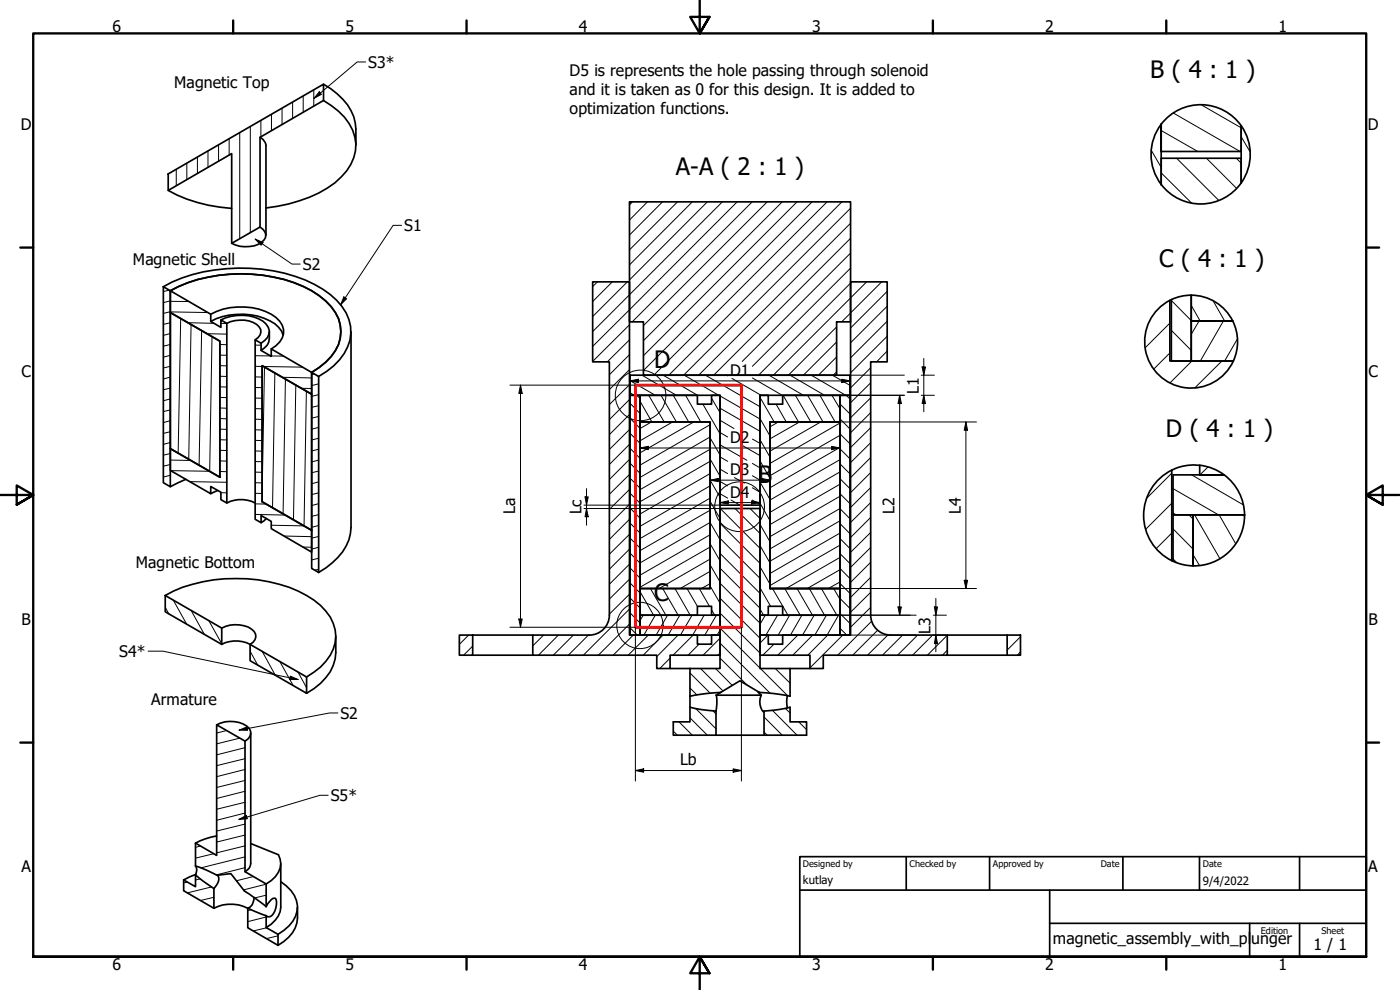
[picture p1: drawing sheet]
<svg xmlns="http://www.w3.org/2000/svg" width="420mm" height="297mm" viewBox="0 0 420 297" stroke-linecap="round" stroke-linejoin="round" font-family="sans-serif">
<!-- layer: Hatch (ISO) -->
<g fill="none" stroke="#000" stroke-width=".3">
<path d="M71.9 39.8v31.8M75.1 38v31.8M78.3 36.1v4.9M81.5 34.3v4.9M84.6 32.5v4.9M87.8 30.7v4.8M91 28.8v4.9M94.2 27v4.9M348.4 37.4l.1 .1M348.5 39.2l11 6.3M352.1 33.9l20.1 11.6M360.7 31.5l11.8 6.8"/>
<path d="M52.9 50.8v4.9M56.1 48.9v4.9M59.2 47.1v5M62.4 45.3v4.9M65.6 43.5v4.9M68.8 41.6v4.9M345.5 45.1l3 5.1M348.5 51.9l9.1 9M353.1 47.5l12.7 12.6M362.1 47.5l9 9M371 47.5l1.5 1.4M372.5 53.7l.4 .6"/>
<path d="M372.5 41l2.6 4.5M189.8 60.6l-.9 .9M194.3 60.6l-5.4 5.4M198.8 60.6l-9.9 9.9M203.3 60.6l-14.4 14.4M207.8 60.6l-18.9 18.9M212.3 60.6l-23.4 23.4M216.8 60.6l-38.9 38.9M221.2 60.6l-43.3 43.3M225.7 60.6l-36 36M230.3 60.6l-37.2 37.1M234.8 60.6l-41.7 41.6"/>
<path d="M239.2 60.6l-46.1 46.1M243.7 60.6l-50.6 50.6M248.2 60.6l-52 52M252.7 60.6l-52 52M255.3 71.5l-41.1 41.1M255.3 67l-45.6 45.6M255.3 62.5l-50.1 50.1M255.3 75.9l-32.5 32.5M50.8 87l-1.8 .5M51.1 96.8l-2.1 .5M51.1 93.5l-2.1 .5M51.1 90.3l-2.1 .5"/>
<path d="M51.1 93.6l11.3 .2M51.1 90.4l5.7 .1M54.2 95.6l-.7 40.4M56.5 96.8l7.7 .2M57.3 97.4l-.7 40.4M60.5 99.2l-.7 40.4M66.3 97l1.8 .1M179.3 84.6l-1.4 1.4M183.8 84.6l-5.9 5.9M188.3 84.6l-10.4 10.4M188.9 97.5l-11 10.9M251.1 98.1l-14.5 14.5"/>
<path d="M255.3 80.4l-29.5 29.5M255.7 84.6l-28.1 28M260.1 84.6l-28 28M264.6 84.6l-12 12M266.3 96.4l-11 11M266.3 91.9l-11 11M266.3 87.4l-11 11M351.1 97l-7.4 7.3M351.5 99.1l6 6M351.5 90.2l6 6M357.5 91.6l2.7 4.7M359.9 96.3l-2.4 4"/>
<path d="M364 90.2l3.5 6.1M367.2 96.3l-7 12M51.1 119.7l-2.1 .6M51.1 116.4l-2.1 .6M51.1 113.1l-2.1 .6M51.1 109.9l-2.1 .5M51.1 106.6l-2.1 .6M51.1 103.4l-2.1 .5M51.1 100.1l-2.1 .5M62.1 100.1l6 .2M63.6 101l-.7 40.4-11.7-.2M66 119.2l2.1 .1"/>
<path d="M66 116.1h2.1M66 112.9l2.1 .1M66 109.7l2.1 .1M66 106.5l2.1 .1M66 103.4h2.1M76.6 119.4l2.1 .1M76.6 116.3h2.1M76.6 113.1h2.1M76.6 109.9l2.1 .1M76.6 106.7l4.6 .1M76.6 103.6h1.8M79.1 110l11.7 .2"/>
<path d="M79.4 110.1l-.7 38-2.1-.1M81.4 106.8l3.7 .1M82.5 111.9l-.7 40.4M84.8 113.2l8.7 .2M85.7 113.7l-.7 40.4M88.8 115.6l-.7 40.3M90.5 116.5l3 .1M91.9 117.3l-.7 40.5-9.8-.2M94.4 112.2l-.9 .2M95.6 118.4l-2.1 .5M95.6 115.2l-2.1 .5M188.9 119.9l-6 6"/>
<path d="M188.9 115.4l-6 6M188.9 110.9l-6 6M188.9 106.4l-6 6M188.9 102l-6.7 6.6M189.1 117.8l1.2 .8M189.1 114.2l7.6 4.4M191.1 118.6l1 1M192.7 112.6l10.3 6M194.7 118.6l4.6 8M198.4 118.6l4.6 8M199 112.6l10.4 6M202.1 118.6l4.6 8"/>
<path d="M205.4 112.6l10.3 6M205.7 118.6l4.6 8M211.7 112.6l16.4 9.4M213.6 119.5l2.5 4.3M216.1 118.8l12 6.9M218.1 112.6l.3 .2M219.6 113.5l8.8 5.1M225.8 113.4l9 5.2M228.1 119.2l4.2 7.4M230.8 112.6l10.3 6M235 118.6l4.6 8M237.1 112.6l10.4 6"/>
<path d="M238.7 118.6l4.6 8M242.4 118.6l4.6 8M243.5 112.6l10.3 6M246.1 118.6l4.5 8M249.7 118.6l2.4 4.1M249.8 112.6l5.3 3M251.1 111.6l-1 1M251.1 102.6l-10 10M251.1 107.1l-5.5 5.5M253.9 118.6l1.2 1.1M261.3 119.4l-6 5.9M261.3 114.9l-6 5.9"/>
<path d="M261.3 110.3l-6 6.1M266.3 105.3l-3.2 3.3M266.3 100.9l-11 11M351.1 105.9l-4.8 4.8M351.5 108.1l.2 .2M357.7 108.3l-6.5 6.6M366.7 108.3l-8.1 8M371.3 101.7l-3.8 6.6M51.1 139.4l-2.1 .5M51.1 136.1l-2.1 .5M51.1 132.8l-2.1 .5M51.1 129.5l-2.1 .5"/>
<path d="M51.1 126.2l-2.1 .6M51.1 123l-2.1 .5M51.1 138l6.2 .2M51.1 134.9h.5M66 138.3l2.1 .1M66 135.1l2.1 .1M66 131.9l2.1 .1M66 128.8h2.1M66 125.6l2.1 .1M66 122.4l2.1 .1M76.6 138.5h2.1M76.6 135.3l2.1 .1"/>
<path d="M76.6 132.1l2.1 .1M76.6 129h2.1M76.6 125.8h2.1M76.6 122.6l2.1 .1M95.6 138l-2.1 .6M95.6 134.8l-2.1 .5M95.6 131.5l-2.1 .5M95.6 128.3l-2.1 .5M95.6 125l-2.1 .5M95.6 121.7l-2.1 .5M188.9 137.8l-6 6.1M188.9 133.3l-6 6.1"/>
<path d="M188.9 128.9l-6 6M188.9 124.4l-6 6M189.1 139l3 3M189.1 134.5l3 3M189.1 130l3 3M189.1 125.5l3 3M189.1 121l3 3.1M192.1 120.4l3.5 6.2M195.5 126.6l-3.4 2M201.9 126.6l-9.8 5.7M208.2 126.6l-16.1 9.3M210.9 121.3l5.2 8.9"/>
<path d="M213.1 137.7l3 5.2M213.1 131.4l3 5.1M213.1 138.4l-21 12.1M213.1 134.8l-21 12.1M213.1 131.1l-21 12.1M213.1 127.4l-21 12.2M216.1 122.5l12 6.9M216.1 137.1l2.3 1.3M216.1 133.5l8.1 4.6M216.1 129.8l2.3 1.3M216.1 126.1l4.2 2.5M222.8 133.7l5.3 3"/>
<path d="M225.8 139.1l2.3 1.3M225.8 131.7l2.3 1.3M228.1 138.3l3 5.2M228.1 131.9l3 5.2M228.1 125.6l3 5.2M232.9 121.3l3.1 5.3M233.6 126.6l-2.5 1.5M240 126.6l-8.9 5.1M246.3 126.6l-15.2 8.8M252.1 139.2l3 3M252.1 134.7l3 3M252.1 130.2l3 2.9"/>
<path d="M252.1 125.7l3 3M252.1 121.2l3 3M252.1 137.9l-21 12.1M252.1 134.2l-21 12.2M252.1 130.6l-21 12.1M252.1 126.9l-21 12.2M261.3 137.3l-6 6M261.3 132.8l-6 6M261.3 128.3l-6 6M261.3 123.8l-6 6M50.9 145.9h.2M51.1 142.6l-2.1 .5"/>
<path d="M56.9 144.5l11.2 .2M62.6 147.8h.6M66 141.5h2.1M66.3 147.8l1.8 .1M76.6 154.4l9 .1M76.6 151.2h3.3M76.6 144.8l2.1 .1M76.6 141.7h2.1M95.6 157.7l-2.1 .5M95.6 154.4l-2.1 .5M95.6 151.1l-2.1 .6M95.6 147.9l-2.1 .5"/>
<path d="M95.6 144.6l-2.1 .5M95.6 141.3l-2.1 .5M188.9 155.8l-6 6M188.9 151.3l-6 6M188.9 146.9l-6 5.9M188.9 142.4l-6 5.9M189.1 157l3 2.9M189.1 152.4l3 3.1M189.1 148l3 3M189.1 143.5l3 3M213.1 150.4l3 5.2M213.1 144.1l3 5.1"/>
<path d="M213.1 153.1l-21 12.1M213.1 149.5l-21 12.1M213.1 145.8l-21 12.1M213.1 142.1l-21 12.1M216.1 157l12 12M216.1 148.1l2.3 1.4M216.1 144.4l2.3 1.4M216.1 140.8l2.3 1.3M216.2 152.6l11.9 11.9M219.4 150l2.7 1.6M220.4 143.3l3 1.7M220.6 152.6l7.5 7.5"/>
<path d="M225.1 152.6l3 3M225.7 150l2.4 1.4M225.8 146.4l2.3 1.3M225.8 142.7l2.3 1.4M228.1 157.3l3 5.2M228.1 151l3 5.2M228.1 144.6l3 5.2M252.1 157.1l3 3M252.1 148.1l3 3M252.1 143.6l3 3M252.1 159.9l-21 12.2M252.1 156.3l-21 12.1"/>
<path d="M252.1 148.9l-21 12.1M252.1 145.3l-21 12.1M252.1 141.6l-21 12.1M255.1 155.6l-3-3-21 12.1M261.3 159.8l-6 5.9M261.3 155.2l-6 6.1M261.3 150.8l-6 6M261.3 146.3l-6 6M261.3 141.8l-6 6M351.7 159.9l-4.7 4.7M351.7 151l-7.8 7.8M351.7 142l-7.5 7.5"/>
<path d="M352 158.7l6 6M352 153.9l1 .6M352 146.6l13.7 7.9M356.8 154.5l1.2 1.2M357.6 142.5l15.5 8.9M358.5 154.5l7.6 13.1M362.5 140.1l-2.4 2.4M365.9 154.5l4.9 8.6M373.2 154.5l.2 .4M85.3 160.8l8.2 .2M90.9 164.1l2.6 .1M95.6 170.8l-1.1 .3"/>
<path d="M95.6 167.5l-2.1 .5M95.6 164.2l-2.1 .6M95.6 161l-2.1 .5M188.9 178.3l-6 6M188.9 173.8l-6 6M188.9 169.3l-6 6M188.9 164.8l-6 6M188.9 160.3l-6 6M189.1 179.4l3 3M189.1 174.9l3 3M189.1 170.4l3 3.1M189.1 166l3 3"/>
<path d="M189.1 161.5l3 3M192.1 177.5l4.1 7.1M195.2 176.6l4.6 8M198.9 176.6l4.6 8M202.6 176.6l4.5 8M206.2 176.6l3.1 5.3M209.9 176.6l3 5.3M213.1 175.8l3 5.2M213.1 169.5l3 5.1M213.1 163.1l3 5.2M213.1 175.1l-2.6 1.5M213.1 171.4l-8.9 5.2"/>
<path d="M213.1 167.8l-15.3 8.8M213.1 164.1l-21 12.1M213.1 160.5l-21 12.1M216.1 170.5l12 12M216.1 161.9l-3-5.1-21 12.1M216.1 179.5l12 12M216.1 175l12 12M216.1 166l12 12M216.1 161.5l12 12M228.1 176.4l3.2 5.5M228.1 170l3 5.2M228.1 163.7l3 5.2"/>
<path d="M231.8 176.6l4.7 8M235.5 176.6l4.7 8M239.2 176.6l4.6 8M242.9 176.6l4.6 8M246.5 176.6l4.6 8M250.2 176.6l1.9 3.2M252.1 179.6l3 2.9M252.1 175.1l3 2.9M252.1 170.5l3 3.1M252.1 166.1l3 3M252.1 161.6l3 3M252.1 174.6l-3.5 2"/>
<path d="M252.1 170.9l-9.8 5.7M252.1 167.2l-16.2 9.4M252.1 163.6l-21 12.1M261.3 177.7l-6 6M261.3 173.2l-6 6M261.3 168.7l-6 6M261.3 164.3l-6 5.9M352 167.7l1.2 1.1M358 166.4l2 3.3M49.6 182.2l1.1 2M52 180.1l4 7.1M57.3 183.1l4 7.3"/>
<path d="M62.7 186.2l3.8 7M75.1 195.4l2.2 4.2M78.7 195.4l4 7.3M84 198.6l4 7.1M140.7 190.5l-2.8 2.8M141.9 193.9l-2.8 2.7M163.1 190.5l-3.2 3.3M167.6 190.5l-6 6.1M172.1 190.5l-6 6.1M176.6 190.5l-6 6.1M188.9 182.7l-13.8 13.9M188.9 187.2l-9.3 9.4"/>
<path d="M189.1 188.4l2.2 2.1M189.1 183.9l3 3M190.1 190.5l-6.1 6.1M192.1 183.9l.4 .7M193 184.6l-.9 1.6M194.6 190.5l-6.1 6.1M196.7 184.6l-3.5 5.9M199 190.5l-6 6.1M200.3 184.6l-3.4 5.9M201.1 197.5l-3.1 3.1M203.5 190.5l-6.4 6.5M204 184.6l-3.5 5.9"/>
<path d="M207.7 184.6l-3.5 5.9M208 190.5l-6 6.1M209.8 193.3l-3.3 3.3M211.3 184.6l-3.4 5.9M213.6 183l.9 1.6M215 184.6l-3.5 5.9M216.1 195.9l-.6 .7M216.1 191.5l-5.1 5.1M216.1 183.9l12 12M216.1 189.1l-.9 1.4M216.1 193l15 15M216.1 197.5l8.1 8"/>
<path d="M216.1 188.5l12 12M228.1 182.7l1.1 1.9M229.7 184.6l-1.6 2.7M230.4 190.5l-2.3 2.5M232.3 193.3l-3.4 3.3M233.4 184.6l-3.5 5.9M234.9 190.5v.1M237 184.6l-3.4 5.9M239.5 190.5l-6.1 6.1M240.7 184.6l-3.5 5.9M243.9 190.5l-6 6.1M244.3 184.6l-3.4 5.9"/>
<path d="M248 184.6l-3.5 5.9M248.4 190.5l-6 6.1M251.7 184.6l-3.5 5.9M252.1 188.5l2 2M252.1 184.1l3 3M252.1 190.2l-.2 .3M252.9 190.5l-9.8 9.9M261.3 182.2l-6 6M261.6 186.4l-10.2 10.2M263.4 189.1l-7.5 7.5M266.5 190.5l-6.2 6.1M270.9 190.5l-6 6.1"/>
<path d="M275.1 190.9l-5.7 5.7M279.6 190.9l-5.7 5.7M284.3 195.1l-1.5 1.5M284.3 190.6l-6 6M302.3 190.5v.1M306.3 195.6l-1 1M306.3 191.1l-4 4M68 219.2l-3 .7M89.4 201.6l2.6 4.8M202.1 219.4l1.2 1.2M203.8 216.6l4 4M207.1 215.4l5.2 5.2"/>
<path d="M207.1 206.4l2.1 2.1M207.1 201.9l6.1 6.1M208.8 212.6l6.1 6.1M210.2 200.6l6.8 6.7M213.9 213.2l1 1M214.8 200.6l5 5.1M228.2 200.6l8.2 8.2M229.3 219.6l1 1M229.3 215.1l5.5 5.5M231.8 213.1l7.4 7.5M232.7 200.6l4.4 4.4M235.6 212.5l1.5 1.4"/>
<path d="M239.7 216.6l2.4 2.3M71.9 221.5l-6.9 1.7M73.5 237.4l-8.5 2.2M73.5 234.2l-8.5 2.1M73.5 230.9l-8.5 2.1M73.5 227.6l-8.5 2.1M73.5 224.3l-8.5 2.2M60.1 253.9l-1.4 .3M64.1 256.1l-5.4 1.4M73.5 257.1l-13.2 3.3M73.5 253.8l-8.5 2.1M73.5 250.6l-8.5 2.1"/>
<path d="M73.5 247.3l-8.5 2.1M73.5 244l-8.5 2.1M73.5 240.7l-8.5 2.1M56.3 264.7l-1.2 .2M60.1 263.7l-1.4 .3M63.5 266.1l-7.2 1.8M64.1 272.5h.1M64.2 269.2l-4 1M73.5 260.3l-8.5 2.2M75.4 273l-1 .2M76 263l-5.1 1.3M79.9 275.1l-5.5 1.4"/>
<path d="M79.9 271.8l-.2 .1M79.9 268.6l-3.4 .8M79.9 265.3l-6.8 1.7M80 278.4l-4 .9M83.4 280.8l-3.4 .8"/>
</g>
<!-- layer: Visible (ISO) -->
<g fill="none" stroke="#000" stroke-width=".51">
<path d="M97.1 30.1a20.7 20.7 0 0 1 8.8 9 12.2 12.2 0 0 1-3.5 14 32.9 32.9 0 0 1-15.8 8.1l-6.8 1.2M97.1 25.3a18.3 18.3 0 0 1 9.5 11.6l.2 6.7M348.5 37.3v8.2h24v-7.7v17v-7.3h-24v7.9zM50.5 52.2l46.6-26.9v4.8l-19.1 11.1v26.9l-8.5 4.9v-26.9l-19 11zM50.5 57.1a45.3 45.3 0 0 0 19 5.4M78 41.2a3.4 3.4 0 0 1 1.8 2.4v27M78 68.1a2.51 2.51 0 0 1 1.7 2.2 2.51 2.51 0 0 1-1.2 2.4 9.1 9.1 0 0 1-9 .3M188.9 60.6h66.4v36h-4.2v16h-58v-16h-4.2zM49 86l2.1 1.2v58.8l-2.1-1.2zM49 86a49.2 49.2 0 0 1 29.5-5.2 37.7 37.7 0 0 1 22.5 9.3 12.3 12.3 0 0 1 .9 17.8l-1.8 1.9-4.5 3.2M51.1 87.2a46.8 46.8 0 0 1 42.4 0 16.1 16.1 0 0 1 8.6 10.3 11.6 11.6 0 0 1-4.4 11.2l-4.2 3M51.1 87.2l12.1 7.1v2.1l3.1 1.8v-2.2l1.8 1v53.9l-1.8-1v-2.2l-3.1-1.7v2.1l-12.1-7v-6.5l14.9 8.6v-40.9l-14.9-8.5z"/>
<path d="M51.1 93.8l14.9 8.5v40.9l-14.9-8.6zM63.2 96.4a19.7 19.7 0 0 1 19.3 .7l2 2.3 .5 1.2M63.2 94.3a19.4 19.4 0 0 1 19.6 .9 5.1 5.1 0 0 1 0 8.5l-1.4 1M66.3 96a13.3 13.3 0 0 1 12.6 .4 3.4 3.4 0 0 1 .5 5.8l-1 .8M68.1 97a8.5 8.5 0 0 1 9.7 1.1 2.49 2.49 0 0 1-1.2 3.9M80.8 99.5a4.9 4.9 0 0 1-2.4 5.6M105.3 99.5v58.8a14.3 14.3 0 0 1-5.5 10.5l-4.2 3M351.5 89.9v18.4h18.6h-19v-18.1M357.5 88.6v7.7h12.5h-12.5v12zM76.6 102l1.8 1v2.1l3 1.8v-2.2l12.1 7v6.6l-14.8-8.6v40.8l14.8 8.6v6.6l-12.1-7.1v-2.2l-3-1.7v2.1l-1.8-1zM78.7 109.7l14.8 8.6v40.8l-14.8-8.6zM93.5 111.7l2.1 1.3v58.8l-2.1-1.3z"/>
<path d="M189.1 118.6h3v71.9h-3zM189.1 112.6h66v6h-27v33h-12v-33h-27zM192.1 118.6h17.2v2.7h4.3v-2.7h2.5v66h-2.5v-2.7h-4.3v2.7h-17.2v-8h21v-50h-21zM228.1 118.6v66h2.5v-2.7h4.3v2.7h17.2v-8h-21v-50h21v50h-21v-50h21v-8h-17.2v2.7h-4.3v-2.7zM252.1 118.6h3v71.9h-3zM192.1 126.6h21v50h-21zM360 139.6v2.9h7.3h-15.3v12h21.5h-15.5v15.2v-15.2h-6v13.9M55.8 143.8l-4.7 2.2M65.3 147.2l-2.1 .9M68.1 150.9a9.2 9.2 0 0 1 8.5 0M79.9 155.6l-1.5 1.2M351.7 141.1v27.1"/>
<path d="M49.6 178.7l16.9 9.8v4.8l-16.9-9.7zM49.6 178.7a45.5 45.5 0 0 1 27.9-4.7 35.6 35.6 0 0 1 18.7 7.7 11.8 11.8 0 0 1 3.8 13 17.1 17.1 0 0 1-8 8.4M66.5 188.5a9.1 9.1 0 0 1 9 .3 2.51 2.51 0 0 1 1.3 2.4 2.51 2.51 0 0 1-1.7 2.1 9.2 9.2 0 0 0-8.6 0M75.1 193.3l16.9 9.8v4.9l-16.9-9.8zM100.8 190.9v4.9a13.5 13.5 0 0 1-6.6 10.8l-2.2 1.4M137.9 190.5h4v6.1h-4zM141.9 190.5h18M141.9 196.6h18M176.9 190.5a6 6 0 0 0 6-5.9v-76h-5v-24h11v105.9h20.4v2.8h4.3v-2.8h2.5v6.1h-15v4h-4v-4h-37.2v-6.1h17M192.1 184.6h24v5.9h-24zM228.1 184.6h24v5.9h-24zM267.3 190.5a6 6 0 0 1-6-5.9v-76h5v-24h-11v105.9h-20.4v2.8h-4.3v-2.8h-2.5v6.1h15v4h4v-4h37.2v-6.1h-17"/>
<path d="M284.3 190.5h18M284.3 196.6h18M302.3 190.5h4v6.1h-4zM65 217.5a8.7 8.7 0 0 1 9.7 1 2.48 2.48 0 0 1-1.2 3.9M75.2 219.9v39.2a2.86 2.86 0 0 1-1.7 2.4M201.1 200.6h6M207.1 212.2v4.4h-5v4h12.8v-7.3M207.1 212.2l3.4 .7 4.4 .4M207.1 200.6h9v-48h12v48h9v8.3l-5-.8-4.2-.3M207.1 208.9v3.3M207.1 200.6v8.3M214.9 208.6a12.5 12.5 0 0 1 0 4.7"/>
<path d="M214.9 208.6h13.6M216.3 207.8l-4.2 .3-5 .8M216.3 207.8l5.8-3.5 5.8 3.5M216.3 207.8l-1.4 .8M227.9 207.8l-.4-.2 1 1M228.5 208.6a4.5 4.5 0 0 0 .7 5l.1-.3M229.3 213.3l4.4-.4 3.4-.7v4.4h5v4h-12.8zM236.3 208.7l-.2 1.9 .2 1.8M237.1 200.6h6M214.9 220.6h14.4M58.7 259.8l3.5 1.4 3 1.4 4.1-.5 4 5.2 6.6 4.7M58.7 253l6.3 3.7v-39.2l8.5 4.9v39.1l6.4 3.7v6.8"/>
<path d="M58.7 259.8a2.48 2.48 0 0 1 0 2.7M58.7 253v6.8M65 250.8a21.5 21.5 0 0 0-6.3 2.2M75.2 253.1l8.4 3.4a5.9 5.9 0 0 1-2.2 7.7l-1.5 1M84.3 259.1v13.1a7.4 7.4 0 0 1-4.4 6.1M55.1 264v3.3l9.1 5.2v-5.9M58.7 262.5l5.5 4.1M58.7 262.5v3.6l-3.6-2.1M58.7 262.4l-3.6 1.6M64.2 272.5a11 11 0 0 1 10.2 0M65.3 262.6a3.3 3.3 0 0 1-1.1 4M74.4 272.5l5.5 2.3"/>
<path d="M74.4 272.5v5.9l9 5.2M76.3 269.3a3 3 0 0 1-1.9 3.2M79.9 274.8v3.5l3.5 2v3.3M79.9 272l.4-.8a2.92 2.92 0 0 1 2.1-1.7 1.78 1.78 0 0 1 .5 2.1 4.2 4.2 0 0 1-2 3.5h-.6l-.4-.3M84.3 264.5a10.2 10.2 0 0 1 5 7.3 9.9 9.9 0 0 1-5.9 8.5M89.3 272.2a10.4 10.4 0 0 1-5.9 11.4"/>
</g>
<!-- layer: Break Line (ISO) -->
<g fill="none" stroke="#000" stroke-width=".51">
<path d="M351.5 89.9a13.9 13.9 0 0 1 19.9 13.1 13.9 13.9 0 0 1-20.8 11.6 13.9 13.9 0 0 1-.6-23.8l1.1-.7M351.5 89.9l-.4 .3M352 168.4a15.1 15.1 0 0 1-2.8-25.7 15.1 15.1 0 0 1 24.1 9.1 15.1 15.1 0 0 1-19.1 17.4l-2.2-.8"/>
<circle cx="360.3" cy="46.3" r="14.9"/>
</g>
<!-- layer: Detail Boundary (ISO) -->
<g fill="none" stroke="#000" stroke-width=".3">
<circle cx="192.2" cy="118.6" r="7.6"/>
<circle cx="222" cy="152" r="7.5"/>
<circle cx="192.1" cy="187.7" r="7"/>
</g>
<!-- layer: Border (ISO) -->
<g fill="none" stroke="#000" stroke-width=".7">
<path d="M70 6.1v3.9M140 6.1v3.9M210 0v10l-2.9-4.9h5.8l-2.9 4.9 2.9-4.9M280 6.1v3.9M350 6.1v3.9M6.1 74.3h3.9M410 74.3h3.9M0 148.5h10l-5-2.8v5.7l5-2.9-5 2.9M420 148.5h-10l5-2.8v5.7l-5-2.9 5 2.9M6.1 222.8h3.9M410 222.8h3.9M10 287.1v-277.1h400v277.1h-400h400"/>
<path d="M70 287.1v3.8M140 287.1v3.8M212.9 292l-2.9-4.9 2.9 4.9h-5.8l2.9-4.9v9.9M280 287.1v3.8M350 287.1v3.8"/>
</g>
<!-- layer: Title (ISO) -->
<path d="M240 257h170v30.1h-170zM272 257v10.1M297 257v10.1M337 257v10.1M360 257v10.1M390 257v10.1M240 267.1h170M315 277h95M315 267.1v20M375 277v10.1M390 277v10.1" fill="none" stroke="#000" stroke-width=".51"/>
<!-- layer: Sketch Geometry (ISO) -->
<path d="M190.7 115.6h31.8v72.6h-31.8z" fill="none" stroke="#f00" stroke-width=".83"/>
<!-- layer: Dimension (ISO) -->
<g fill="none" stroke="#000" stroke-width=".3">
<path d="M153 115.6h37.7M156.2 115.6l.5 2.4h-1zM156.2 115.6v72.6M189.1 114.3l2.5-.5v1zM189.1 114.3h66M189.1 112.6v4.9M252.6 113.8l2.5 .5-2.5 .5zM255.1 118.6h16.3M270 118.6l.5 2.5h-1zM270 118.6v66M271.4 112.6h-16.3v4.9M276.5 112.6h3.9"/>
<path d="M276.5 118.6h3.9M276.7 110.1h1l-.5 2.5zM277.2 118.6l.5 2.5h-1zM277.2 107.6v16M192.1 134.4l2.5-.5v1zM192.1 134.4h60M249.6 133.9l2.5 .5-2.5 .5zM252.1 126.6h41M289.9 126.6l.5 2.5h-1zM289.9 126.6v50M175.3 152.6h40.8M175.3 151.6h40.8"/>
<path d="M175.6 149.1h.9l-.5 2.5zM176 152.6l.5 2.5h-.9zM176 146.6v11M213.1 144.1l2.5-.5v.9zM213.1 144.1h18M216.1 150.8l2.5-.5v.9zM216.1 150.8h12M225.6 150.3l2.5 .5-2.5 .4zM228.6 143.6l2.5 .5-2.5 .4zM252.1 176.6h41M280.9 179.6v16M289.4 174.1h1l-.5 2.5z"/>
<path d="M153 188.2h37.7v46.2M155.7 185.7h1l-.5 2.5zM222.5 188.2v46.2M252.1 184.6h22.9M252.1 190.5h22.9M269.5 182.1h1l-.5 2.5zM280.1 184.6h3.9M280.1 190.5h3.9M280.4 182.1h1l-.5 2.5zM280.9 190.5l.5 2.6h-1zM190.7 231.2l2.5-.5v1zM190.7 231.2h31.8"/>
<path d="M220 230.7l2.5 .5-2.5 .5z"/>
</g>
<g fill="#000">
<path d="M156.2 115.6l.5 2.4h-1z" fill-rule="evenodd"/>
<path d="M189.1 114.3l2.5-.5v1z" fill-rule="evenodd"/>
<path d="M252.6 113.8l2.5 .5-2.5 .5z" fill-rule="evenodd"/>
<path d="M276.7 110.1h1l-.5 2.5z" fill-rule="evenodd"/>
<path d="M192.1 134.4l2.5-.5v1z" fill-rule="evenodd"/>
<path d="M249.6 133.9l2.5 .5-2.5 .5z" fill-rule="evenodd"/>
<path d="M270 118.6l.5 2.5h-1z" fill-rule="evenodd"/>
<path d="M277.2 118.6l.5 2.5h-1z" fill-rule="evenodd"/>
<path d="M289.9 126.6l.5 2.5h-1z" fill-rule="evenodd"/>
<path d="M175.6 149.1h.9l-.5 2.5z" fill-rule="evenodd"/>
<path d="M176 152.6l.5 2.5h-.9z" fill-rule="evenodd"/>
<path d="M213.1 144.1l2.5-.5v.9z" fill-rule="evenodd"/>
<path d="M216.1 150.8l2.5-.5v.9z" fill-rule="evenodd"/>
<path d="M225.6 150.3l2.5 .5-2.5 .4z" fill-rule="evenodd"/>
<path d="M228.6 143.6l2.5 .5-2.5 .4z" fill-rule="evenodd"/>
<path d="M289.4 174.1h1l-.5 2.5z" fill-rule="evenodd"/>
<path d="M155.7 185.7h1l-.5 2.5z" fill-rule="evenodd"/>
<path d="M269.5 182.1h1l-.5 2.5z" fill-rule="evenodd"/>
<path d="M280.4 182.1h1l-.5 2.5z" fill-rule="evenodd"/>
<path d="M280.9 190.5l.5 2.6h-1z" fill-rule="evenodd"/>
<path d="M190.7 231.2l2.5-.5v1z" fill-rule="evenodd"/>
<path d="M220 230.7l2.5 .5-2.5 .5z" fill-rule="evenodd"/>
</g>
<!-- layer: Symbol (ISO) -->
<path d="M109.7 18.6h-2.5l-13 10.9M95.8 27.5l.7 .8-2.3 1.2zM76.6 71.7l2.3 1.1-.5 .8zM76.6 71.7l11 7.5h2.5M120.5 67.6h-2.5l-15.8 23.8M103.2 89.1l.8 .5-1.8 1.8zM44.4 195.4h4.5l40.6 8.5M71.8 219.1l2.3-1 .2 1zM87.1 202.9l2.4 1h-2.6zM101.4 213.9h-2.5l-27.1 5.2M98.5 238.6h-2.5l-24.3 7.3M71.7 245.9l2.2-1.2 .3 1z" fill="none" stroke="#000" stroke-width=".3"/>
<g fill="#000">
<path d="M95.8 27.5l.7 .8-2.3 1.2z" fill-rule="evenodd"/>
<path d="M76.6 71.7l2.3 1.1-.5 .8z" fill-rule="evenodd"/>
<path d="M103.2 89.1l.8 .5-1.8 1.8z" fill-rule="evenodd"/>
<path d="M71.8 219.1l2.3-1 .2 1z" fill-rule="evenodd"/>
<path d="M87.1 202.9l2.4 1h-2.6z" fill-rule="evenodd"/>
<path d="M71.7 245.9l2.2-1.2 .3 1z" fill-rule="evenodd"/>
</g>
<g font-size="7.2">
<text x="345.2" y="23.5">B ( 4 : 1 )</text>
<text x="202.8" y="52.6">A-A ( 2 : 1 )</text>
<text x="347.9" y="80.2">C ( 4 : 1 )</text>
<text x="196.3" y="110.5">D</text>
<text x="349.9" y="131">D ( 4 : 1 )</text>
<text x="227.6" y="144.9">B</text>
<text x="196.3" y="180.3">C</text>
</g>
<g font-size="4.8">
<text x="33.7" y="9.6">6</text>
<text x="103.7" y="9.6">5</text>
<text x="173.7" y="9.6">4</text>
<text x="243.7" y="9.6">3</text>
<text x="313.7" y="9.6">2</text>
<text x="383.7" y="9.6">1</text>
<text x="110.5" y="20.4">S3*</text>
<text x="170.9" y="22.7">D5 is represents the hole passing through solenoid</text>
<text x="52.3" y="26.3">Magnetic Top</text>
<text x="170.9" y="28.5">and it is taken as 0 for this design. It is added to</text>
<text x="170.9" y="34.3">optimization functions.</text>
<text x="6.2" y="38.9">D</text>
<text x="410.5" y="38.9">D</text>
<text x="121.3" y="69.3">S1</text>
<text x="39.9" y="79.5">Magnetic Shell</text>
<text x="90.9" y="81">S2</text>
<text x="6.4" y="113.1">C</text>
<text x="219.1" y="112.8">D1</text>
<text x="410.7" y="113.1">C</text>
<text x="275.7" y="118.1" transform="rotate(-90 275.7 118.1)">L1</text>
<text x="219.1" y="132.9">D2</text>
<text x="219.1" y="142.4">D3</text>
<text x="219.1" y="149.3">D4</text>
<text x="154.6" y="154.4" transform="rotate(-90 154.6 154.4)">La</text>
<text x="174.5" y="154.4" transform="rotate(-90 174.5 154.4)">Lc</text>
<text x="268.5" y="154.1" transform="rotate(-90 268.5 154.1)">L2</text>
<text x="288.4" y="154.1" transform="rotate(-90 288.4 154.1)">L4</text>
<text x="40.8" y="170.4">Magnetic Bottom</text>
<text x="6.4" y="187.4">B</text>
<text x="279.3" y="190.1" transform="rotate(-90 279.3 190.1)">L3</text>
<text x="410.7" y="187.4">B</text>
<text x="35.8" y="197.2">S4*</text>
<text x="45.4" y="211.6">Armature</text>
<text x="102.2" y="215.7">S2</text>
<text x="204.1" y="229.6">Lb</text>
<text x="99.3" y="240.4">S5*</text>
<text x="6.4" y="261.7">A</text>
<text x="410.7" y="261.7">A</text>
<text x="316" y="283.4">magnetic_assembly_with_pl</text>
<text x="375.5" y="283.4">unger</text>
<text x="394.2" y="285">1 / 1</text>
<text x="33.7" y="290.9">6</text>
<text x="103.7" y="290.9">5</text>
<text x="173.7" y="290.9">4</text>
<text x="243.7" y="290.9">3</text>
<text x="313.7" y="290.9">2</text>
<text x="383.7" y="290.9">1</text>
</g>
<g font-size="3.4">
<text x="241" y="265.4">kutlay</text>
<text x="361" y="265.5">9/4/2022</text>
</g>
<g font-size="2.7">
<text x="241" y="260.1">Designed by</text>
<text x="273" y="260.1">Checked by</text>
<text x="298" y="260.1">Approved by</text>
<text x="330.3" y="260">Date</text>
<text x="361" y="260">Date</text>
<text x="378.4" y="280.1">Edition</text>
<text x="396.6" y="280.1">Sheet</text>
</g>
</svg>
